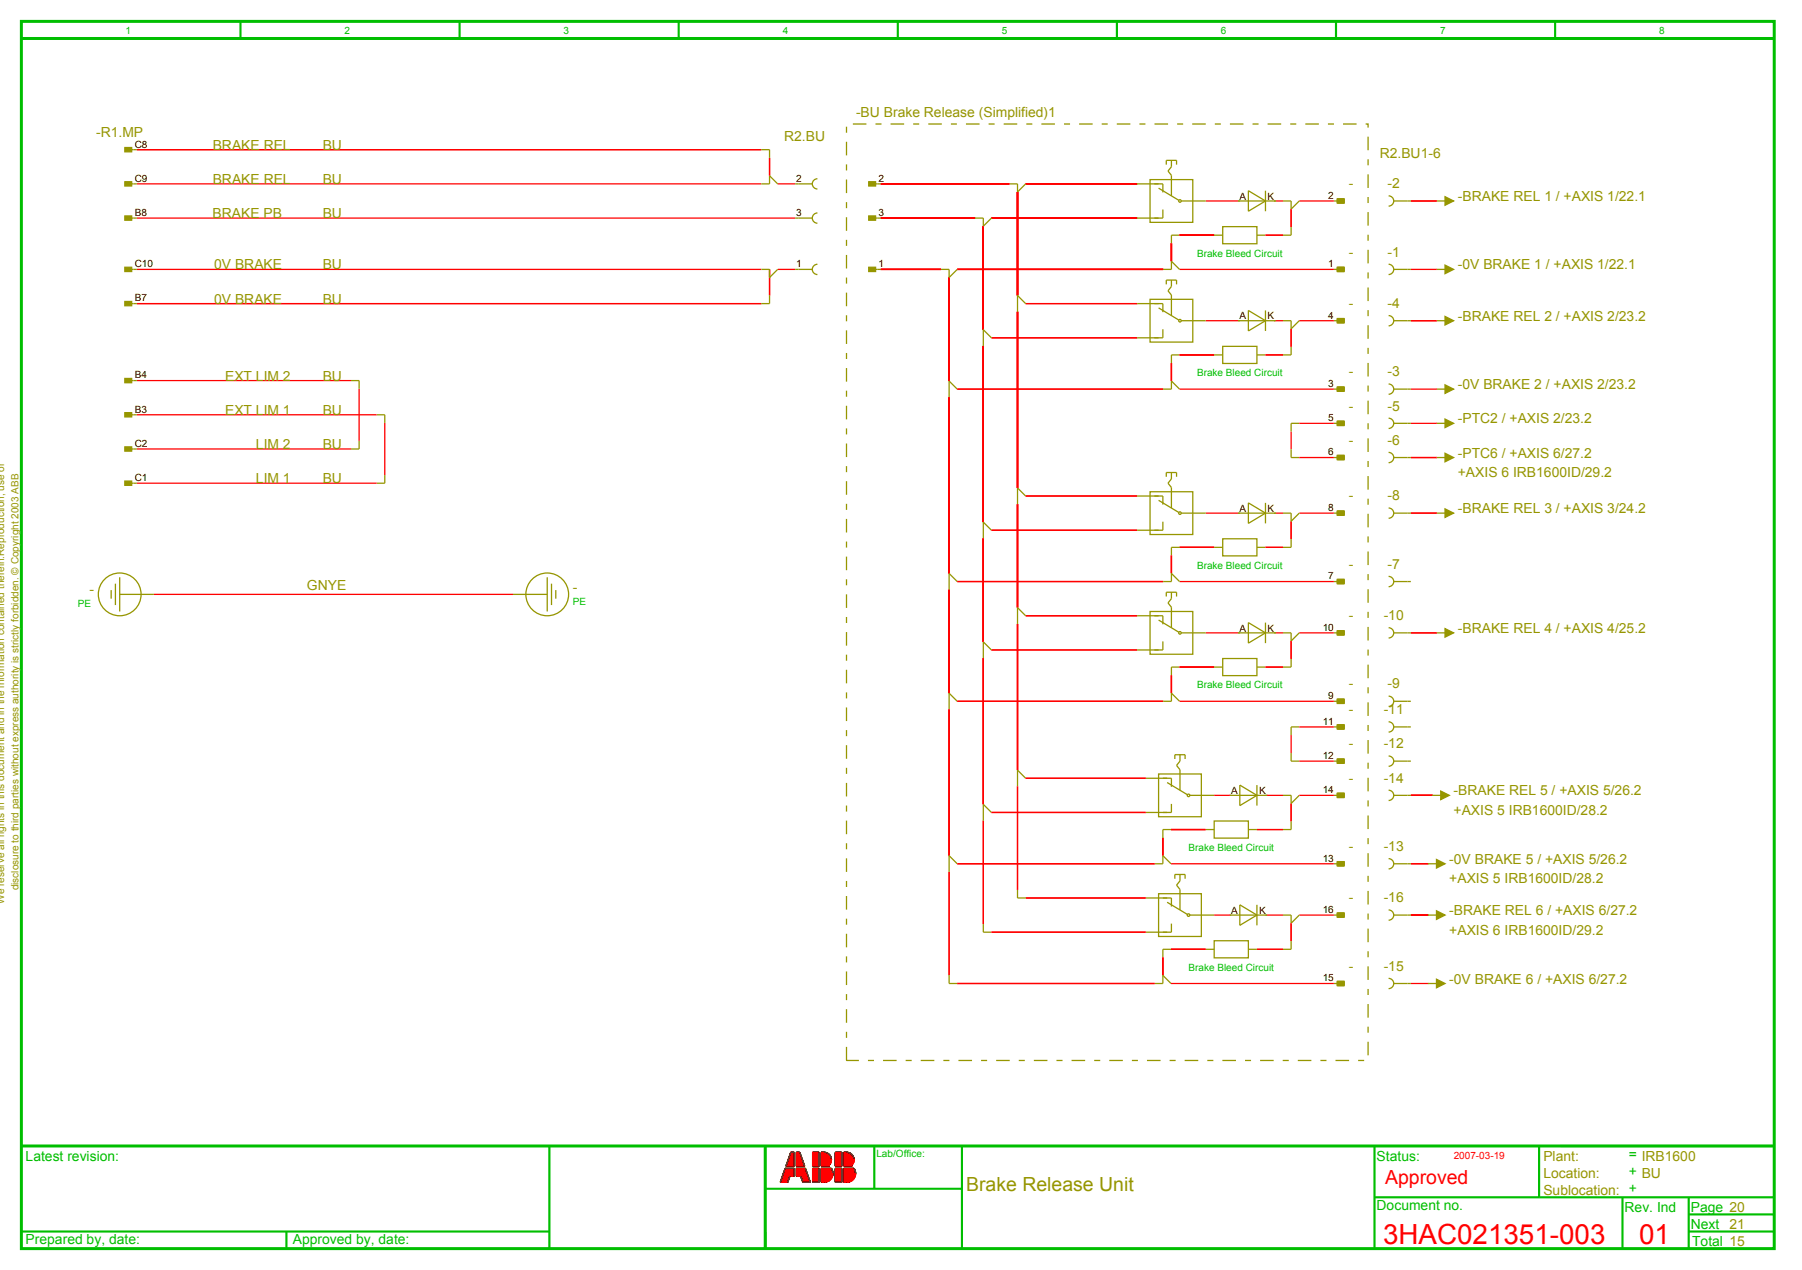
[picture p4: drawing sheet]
<svg xmlns="http://www.w3.org/2000/svg" width="421mm" height="297mm" viewBox="0 0 421 297" stroke-linecap="round" stroke-linejoin="round" font-family="sans-serif">
<path d="M5 5h410v287h-410zM5 9h410M5 268h410M179 268v24" fill="none" stroke="#00be00" stroke-width=".7" stroke-linecap="butt"/>
<g fill="none" stroke="#00be00" stroke-width=".5">
<path d="M56.2 5v4M107.5 5v4M158.7 5v4M210 5v4M261.2 5v4M312.5 5v4M363.7 5v4M128.5 268v24M179 278h46M204.5 268v10M225 268v24M321.5 268v24"/>
<path d="M360 268v12M365 268h50M5 288h123.5M67 288v4M179 288v4M321.5 280h93.5M379.5 280v12M395 288h20M395 280v12M395 284h20"/>
</g>
<g fill="none" stroke="#f00" stroke-width=".3">
<path d="M32 35h146.1M180 36.9v4.2M32 51h154M32 43h146.1M181.9 43h4.1M206 51h22.1M206 43h30.1M230 52.9v24.2M231.9 51h34.1M238 44.9v24.2M239.9 43h26.1M274 56.9v4.2"/>
<path d="M275.9 55h8.1M282 47h8M296 55h4.1M298 47h2.1M302 48.9v4.2M303.9 47h8.1M330 47h6.1M32 63h146.1M32 71h146.1M180 63v6.1M181.9 63h4.1M206 63h14.1"/>
<path d="M222 64.9v24.2M223.9 63h48.2M231.9 79h34.1M238 72.9v41.2M239.9 71h26.1M275.9 63h36.1M282 75h8M298 75h2.1M302 76.9v4.2M303.9 75h8.1M330 75h6.1M330 63h6.1"/>
<path d="M32 89h50.1M32 97h56.1M84 90.9v12.2M90 98.9v12.2M222 92.9v41.2M223.9 91h48.2M230 80.9v41.2M274 84.9v4.2M275.9 83h8.1M275.9 91h36.1M296 83h4.1M303.9 99h8.1"/>
<path d="M330 91h6.1M330 99h6.1M32 105h50.1M32 113h56.1M238 117.9v24.2M239.9 116h26.1M302 100.9v4.2M303.9 107h8.1M330 107h6.1M36 139h84M222 137.9v24.2M223.9 136h48.2"/>
<path d="M230 125.9v24.2M231.9 124h34.1M274 129.9v4.2M275.9 136h36.1M275.9 128h8.1M282 120h8M296 128h4.1M298 120h2.1M302 121.9v4.2M303.9 120h8.1M330 120h6.1M230 153.9v34.2"/>
<path d="M231.9 152h34.1M238 145.9v34.2M239.9 144h26.1M274 157.9v4.2M275.9 156h8.1M282 148h8M296 156h4.1M298 148h2.1M302 149.9v4.2M303.9 148h8.1M330 148h6.1M222 165.9v34.2"/>
<path d="M223.9 164h48.2M275.9 164h36.1M302 171.9v4.2M303.9 178h8.1M303.9 170h8.1M230 191.9v24.2M231.9 190h36.1M238 183.9v24.2M239.9 182h28.1M272 195.9v4.2M273.9 194h8.1M284 186h4"/>
<path d="M294 194h6.1M296 186h4.1M302 187.9v4.2M303.9 186h8.1M330 186h5.1M222 203.9v24.2M223.9 202h46.2M231.9 218h36.1M239.9 210h28.1M273.9 202h38.1M284 214h4M296 214h4.1"/>
<path d="M302 215.9v4.2M303.9 214h8.1M330 202h4.1M330 214h4.1M223.9 230h46.2M272 223.9v4.2M273.9 230h38.1M273.9 222h8.1M294 222h6.1M330 230h4.1M183.6 273.2h.1M183.7 273.2l-.1 .1"/>
<path d="M183.8 273.2l-.2 .2M183.9 273.2l-.4 .4M184 273.2l-.5 .5M184.1 273.2l-.7 .7M184.1 273.2l-.7 .8M184.2 273.2l-.9 .9M184.3 276.5h-.1M184.3 273.2l-1 1M184.3 276.3l-.1 .2M184.4 276.2l-.3 .3M184.4 273.2l-1.2 1.2M184.4 276l-.5 .5"/>
<path d="M184.5 275.9l-.6 .6M184.5 273.2l-1.3 1.3M184.5 275.8l-.7 .7M184.5 275.7l-.8 .8M184.6 273.2l-1.5 1.4M184.6 275.6l-.9 .9M184.6 275.5l-1 1M184.6 273.2l-1.5 1.5M184.7 275.3l-1.2 1.2M184.7 273.2l-1.6 1.6M184.7 275.2l-1.3 1.3M184.8 273.2l-1.8 1.7"/>
<path d="M184.9 273.2l-1.9 2M185 273.2l-2.1 2.1M185 269.4l-.1 .1M185.1 273.2l-2.2 2.2M185.1 269.4l-.2 .2M185.1 273.2l-2.3 2.3M185.2 269.4l-.3 .3M185.2 273.2l-2.4 2.4M185.3 273.2l-2.5 2.5M185.3 269.4l-.5 .5M185.4 269.4l-.7 .6M185.4 273.2l-2.7 2.7"/>
<path d="M185.4 269.4l-.7 .8M185.5 273.2l-2.8 2.8M185.5 269.4l-.8 .9M185.6 273.2l-3 2.9M185.6 269.4l-1 1M185.6 273.2l-3 3M185.7 269.4l-1.1 1.1M185.7 273.2l-3.2 3.2M185.8 273.2l-3.3 3.3 3.3-3.3M185.8 273.4l-3.1 3.1M185.8 273.5l-3.1 3M185.8 272.7h-.1"/>
<path d="M185.8 273.5l-3 3M185.8 272.5l-.2 .2M185.8 272.5l-.3 .2M185.8 273.6l-2.9 2.9M185.8 272.4l-.3 .3M185.8 273.7l-2.8 2.8M185.8 272.3l-.5 .4M185.8 272.2l-.5 .5M185.8 272.1l-.6 .6M185.8 272l-.7 .7M185.8 272l-.8 .7M185.8 273.9l-2.6 2.6"/>
<path d="M185.8 271.9l-.8 .8M185.8 271.8l-1 .9M185.8 271.7l-1 1M185.8 274l-2.5 2.5M185.8 271.6l-1.1 1.1M185.8 271.5l-1.2 1.2M185.8 274.1l-1 1M185.8 271.5l-1.3 1.2M185.8 274.2l-.9 .9M185.8 271.4l-1.3 1.3M185.8 271.3l-1.5 1.4M185.8 271.2l-1.5 1.5"/>
<path d="M185.8 274.4l-.7 .7M185.8 274.4l-.6 .7M185.8 274.5l-.6 .6M185.8 270.7l-2 2M185.8 270.8l-2 1.9M185.8 270.6l-1.9 1.9M185.8 274.6l-.5 .5M185.8 270.6l-1.9 1.8M185.8 274.7l-.4 .4M185.8 270.5l-1.9 1.8M185.8 270.9l-1.8 1.8M185.8 270.4l-1.8 1.8"/>
<path d="M185.8 270.3l-1.8 1.8M185.8 271l-1.7 1.7M185.8 270.2l-1.7 1.7M185.8 270.1l-1.7 1.7M185.8 270.1l-1.6 1.6M185.8 271.1l-1.6 1.6M185.8 270l-1.6 1.6M185.8 269.9l-1.5 1.6M185.8 269.8l-1.5 1.5M185.8 269.7l-1.4 1.4M185.8 269.6l-1.4 1.4M185.8 269.6l-1.4 1.3"/>
<path d="M185.8 269.5l-1.3 1.3M185.8 269.4l-1.3 1.3M185.8 274.8l-.3 .3M185.8 274.9l-.2 .2M185.8 272.6l-.1 .1M185.8 275l-.1 .1M185.8 275.1h.1M186.3 272.6l1.4-1.4-1.4 1.4M186.3 271.2l1.1-1-1.1 1.2M186.3 270.5l.9-.9-.9 1M186.3 269.4h.1M186.3 273.2v.1"/>
<path d="M186.4 269.4l-.1 .1M186.4 273.2l-.1 .1M186.4 269.4l-.1 .2M186.5 273.2l-.2 .2M186.5 275.1l1.9-1.9-1.8 1.9M186.5 269.4l-.2 .3M186.5 273.2l-.2 .3M186.6 269.4l-.3 .3M186.6 273.2l-.3 .3M186.7 273.2l-.4 .4M186.7 269.4l-.4 .5M186.8 273.2l-.5 .5"/>
<path d="M186.8 269.4l-.5 .5M186.9 269.4l-.6 .6M186.9 273.2l-.6 .6M186.9 269.4l-.6 .7M187 273.2l-.7 .7M187 269.4l-.7 .7M187 273.2l-.7 .8M187.1 269.4l-.8 .8M187.1 269.5l-.8 .9M187.1 273.2l-.8 .8M187.1 275.1l1.5-1.5-1.4 1.5M187.1 269.6l-.8 .8"/>
<path d="M187.2 273.2l-.9 .9M187.2 269.7l-.9 .9M187.2 269.8l-.9 .9M187.2 269.8l-.9 1.1M187.3 269.9l-1 1M187.3 270l-1 1M187.3 270l-1 1.1M187.3 273.2l-1 1M187.3 270.1l-1 1M187.4 273.2l-1.1 1.1M187.4 270.3l-1.1 1.1M187.4 270.3l-1.1 1.2"/>
<path d="M187.4 270.4l-1.1 1.2M187.4 272.7l.6-.6-.5 .6M187.5 270.4l-1.2 1.2M187.5 273.2l-1.2 1.2M187.5 270.5l-1.2 1.2M187.5 270.6l-1.2 1.2M187.5 270.7l-1.2 1.2M187.5 273.2l-1.2 1.3M187.5 270.7l-1.2 1.3M187.6 270.8l-1.3 1.3M187.6 270.9l-1.3 1.3M187.6 273.2l-1.3 1.3"/>
<path d="M187.6 275.9l1.3-1.3-1.3 1.4M187.6 270.9l-1.3 1.4M187.7 271l-1.4 1.4M187.7 271.1l-1.4 1.4M187.7 273.2l-1.4 1.4M187.7 271.2l-1.4 1.5M187.7 271.3l-1.4 1.4M187.8 271.4l-1.3 1.3M187.8 276.5l1.3-1.3-1.3 1.3M187.8 273.2l-1.5 1.5M187.8 271.5l-1.2 1.2M187.8 271.5l-1.1 1.2"/>
<path d="M187.9 271.6l-1.2 1.1M187.9 271.7l-1.1 1M187.9 273.2l-1.6 1.6M187.9 271.8l-.9 .9M187.9 271.9l-.8 .8M188 273.2l-1.7 1.7M188 271.9l-.8 .8M188 272l-.8 .7M188 272l-.7 .7M188 273.2l-1.7 1.8M188.1 272.2l-.5 .5M188.1 272.3l-.4 .4"/>
<path d="M188.1 273.2l-1.8 1.8M188.2 272.4l-.3 .3M188.2 272.7h.1M188.2 272.5l-.3 .2M188.2 273.2l-1.9 1.9M188.2 272.5l-.2 .2M188.2 272.6l-.1 .1M188.3 273.2l-1.9 1.9M188.4 273.3l-1.8 1.8M188.5 273.3l-1.8 1.8M188.5 273.4l-1.7 1.7M188.5 273.5l-1.5 1.6"/>
<path d="M188.6 273.6l-1.5 1.5M188.6 273.7l-1.3 1.4M188.6 273.8l-1.3 1.4 1.4-1.3M188.7 274l-1.3 1.3M188.7 274.1l-1.3 1.3M188.8 274.2l-1.3 1.3M188.8 274.3l-1.3 1.3M188.8 274.4l-1.3 1.3 1.3-1.3M188.9 274.5l-1.3 1.3M188.9 274.5l-1.3 1.4M189 274.7l-1.4 1.4M189 274.8l-1.3 1.3"/>
<path d="M189 274.8l-1.3 1.4M189 274.9l-1.3 1.4M189.1 275l-1.4 1.3M189.1 275.1l-1.3 1.3M189.1 276.5l.4-.3-.3 .3M189.1 275.3l-1.2 1.2M189.2 275.4l-1.2 1.1M189.2 275.4l-1.1 1.1M189.2 275.5l-1 1M189.2 275.5l-.9 1M189.3 275.6l-1 .9M189.3 275.7l-.8 .8"/>
<path d="M189.3 275.8l-.7 .7M189.3 275.8l-.6 .7M189.4 275.9l-.6 .6M189.4 276.1l-.4 .4M189.5 276.3l-.3 .2M189.5 276.3l-.2 .2M189.5 276.4v.1M189.6 276.5h-.1M190.1 273.2h.1M190.2 269.4l-.1 .1M190.2 273.2l-.1 .1M190.3 269.4l-.2 .2"/>
<path d="M190.3 273.2l-.2 .2M190.4 273.2l-.3 .3M190.4 269.4l-.3 .3M190.5 269.4l-.4 .4M190.5 273.2l-.4 .4M190.6 273.2l-.5 .5M190.7 269.4l-.6 .6M190.7 269.4l-.6 .7M190.8 273.2l-.7 .7M190.8 269.4l-.7 .7M190.9 273.2l-.8 .7M190.9 269.4l-.8 .8"/>
<path d="M190.9 273.2l-.8 .8M191 269.4l-.9 .9M191 273.2l-.9 .9M191.1 273.2l-1 1M191.2 269.4l-1.1 1.1M191.2 269.4l-1.1 1.2M191.3 273.2l-1.2 1.2M191.3 269.4l-1.2 1.2M191.4 273.2l-1.3 1.2M191.4 269.4l-1.3 1.3M191.4 273.2l-1.3 1.3M191.5 269.4l-1.4 1.4"/>
<path d="M191.5 273.2l-1.4 1.4M191.6 273.2l-1.5 1.5M191.6 269.4l-1.5 1.5M191.6 269.4l-1.5 1.6M191.6 269.5l-1.5 1.5M191.6 269.6l-1.5 1.5M191.6 269.7l-1.5 1.5M191.6 269.7l-1.5 1.6M191.6 269.8l-1.5 1.6M191.6 269.9l-1.5 1.6M191.6 270l-1.5 1.5M191.6 270.1l-1.5 1.5"/>
<path d="M191.6 270.2l-1.5 1.5M191.6 270.2l-1.5 1.6M191.6 270.3l-1.5 1.6M191.6 270.4l-1.5 1.6M191.6 270.5l-1.5 1.5M191.6 270.6l-1.5 1.5M191.6 270.6l-1.5 1.6M191.6 270.7l-1.5 1.6M191.6 270.8l-1.5 1.6M191.6 270.9l-1.5 1.6M191.6 271l-1.5 1.5M191.6 271.1l-1.5 1.5"/>
<path d="M191.6 271.1l-1.5 1.6M191.6 271.2l-1.5 1.5M191.6 271.3l-1.4 1.4M191.6 271.4l-1.3 1.3M191.6 271.5l-1.2 1.2M191.6 271.6l-1.1 1.1M191.6 271.6l-1 1.1M191.6 271.7l-1 1M191.6 271.8l-.9 .9M191.6 271.9l-.8 .8M191.6 272l-.7 .7M191.6 272.1l-.6 .6"/>
<path d="M191.6 272.1l-.5 .6M191.6 272.2l-.5 .5M191.6 272.3l-.4 .4M191.6 272.4l-.3 .3M191.6 272.5l-.2 .2M191.6 272.6l-.1 .1M191.6 272.7h.1M191.6 273.3l-1.5 1.6M191.6 273.4l-1.5 1.5M191.6 273.5l-1.5 1.5M191.6 273.5l-1.5 1.6M191.6 273.6l-1.5 1.6"/>
<path d="M191.6 273.7l-1.5 1.6M191.6 273.8l-1.5 1.6M191.6 273.9l-1.5 1.5M191.6 274l-1.5 1.5M191.6 274l-1.5 1.6M191.6 274.2l-1.5 1.6M191.6 274.4l-1.5 1.5M191.6 274.1l-1.5 1.5M191.6 274.3l-1.5 1.6M191.6 274.5l-1.5 1.5M191.6 274.5l-1.5 1.6M191.6 274.6l-1.5 1.5"/>
<path d="M191.6 274.7l-1.5 1.6M191.6 274.8l-1.5 1.6M191.6 274.9l-1.5 1.5M191.6 275l-1.5 1.5M191.6 275l-1.4 1.5M191.6 275.1l-1.4 1.4M191.6 275.2l-1.3 1.3M191.6 275.3l-1.1 1.2M191.6 275.4l-1.1 1.1M191.6 275.5l-1 1M191.6 275.5l-.9 1M191.6 275.6l-.9 .9"/>
<path d="M191.6 275.7l-.8 .8M191.6 275.8l-.7 .7M191.6 275.9l-.6 .6M191.6 276l-.5 .5M191.6 276l-.4 .5M191.6 276.1l-.4 .4M191.6 276.2l-.3 .3M191.6 276.2l-.2 .3M191.6 276.3l-.2 .2M191.6 276.4l-.1 .1M191.6 276.4v.1M192.1 270.5l1.1-1-1.1 1.1"/>
<path d="M192.1 271.1l1.5-1.5-1.5 1.6M192.1 271.4l1.7-1.7-1.7 1.7M192.1 272.2l2.1-2.1-2.1 2.3M192.1 272.5l2.2-2.2-2.2 2.3M192.1 273.2h.1M192.2 269.4l-.1 .1M192.3 273.2l-.2 .2M192.3 269.4l-.2 .2M192.4 269.4l-.3 .3M192.4 273.2l-.3 .3M192.5 273.2l-.4 .4M192.6 273.2l-.5 .4"/>
<path d="M192.6 269.4l-.5 .5M192.7 269.4l-.6 .6M192.7 273.2l-.6 .6M192.8 273.2l-.7 .6M192.8 269.4l-.7 .7M192.8 273.2l-.7 .7M192.9 269.4l-.8 .8M192.9 273.2l-.8 .8M193 273.2l-.9 .9M193.1 269.4l-1 1M193.1 269.5l-1 1M193.2 273.2l-1.1 1.1"/>
<path d="M193.3 273.2l-1.2 1.1M193.3 269.5l-1.2 1.2M193.3 273.2l-1.2 1.2M193.4 273.2l-1.3 1.3M193.4 269.5l-1.3 1.4M193.5 273.2l-1.4 1.4M193.5 269.6l-1.4 1.3M193.5 269.6l-1.4 1.4M193.7 269.7l-1.6 1.5M193.7 273.2l-1.6 1.6M193.8 273.2l-1.7 1.6M193.8 273.2l-1.7 1.7"/>
<path d="M193.8 269.8l-1.7 1.7M193.9 269.8l-1.8 1.8M193.9 272.6l-.2 .1M193.9 273.2l-1.8 1.8M193.9 269.8l-1.8 1.9M193.9 272.6l-.1 .1M194 269.9l-1.9 1.8M194 273.2l-1.9 1.8M194 272.6l-.1 .1M194 269.9l-1.9 2M194 272.7h.1M194 273.2l-1.9 1.9"/>
<path d="M194.1 272.7h-.1M194.1 270l-2 1.9M194.1 272.7h.1M194.1 270l-2 2M194.1 270.1l-2 2M194.2 270.1l-2.1 2M194.2 273.2l-2.1 2.1M194.3 273.2l-2.2 2.1M194.3 270.3l-2.2 2.1M194.3 273.2l-2.2 2.2M194.4 270.4l-2.3 2.2M194.4 272l-.8 .7"/>
<path d="M194.4 270.5l-2.3 2.2M194.4 275.7l-.3 .3M194.4 273.2l-2.3 2.3M194.4 270.5l-2.2 2.2M194.4 271.8l-.9 .9M194.4 270.6l-2.1 2.1M194.5 271.7l-1 1M194.5 270.7l-2.1 2M194.5 273.2l-2.4 2.3M194.5 270.7l-2 2M194.5 271.6l-1.1 1.1M194.5 270.8l-2 1.9"/>
<path d="M194.5 270.8l-1.9 1.9M194.5 271.5l-1.2 1.2M194.5 270.9l-1.8 1.8M194.5 271.4l-1.3 1.3M194.5 271l-1.7 1.7M194.5 271.1l-1.6 1.6M194.5 271.3l-1.4 1.4M194.5 273.2l-2.4 2.4M194.5 271.1l-1.5 1.6M194.5 271.2l-1.5 1.5M194.6 273.2l-2.5 2.6M194.6 275.5l-.7 .7"/>
<path d="M194.6 273.3l-2.5 2.5M194.6 273.4l-2.5 2.5M194.7 273.4l-2.6 2.6M194.7 275.3l-1 1M194.7 273.5l-2.6 2.5M194.7 273.5l-2.6 2.6M194.7 275.2l-1.1 1.1M194.7 273.6l-2.6 2.7M194.8 273.7l-2.7 2.6M194.8 273.7l-2.7 2.7M194.8 275l-1.4 1.4M194.8 273.8l-2.7 2.7"/>
<path d="M194.8 274.9l-1.5 1.5M194.8 273.9l-2.6 2.6M194.8 273.9l-2.5 2.6M194.8 274.8l-1.6 1.7M194.9 274.7l-1.8 1.8M194.9 274.1l-2.5 2.4M194.9 274.1l-2.4 2.4M194.9 274.6l-1.9 1.9M194.9 274.2l-2.3 2.3M194.9 274.5l-2 2M194.9 274.3l-2.3 2.2M194.9 274.3l-2.2 2.2"/>
<path d="M194.9 274.4l-2.1 2.1M195.5 273.2h-.1M195.5 269.4l-.1 .1M195.5 273.2l-.1 .1M195.6 269.4l-.2 .2M195.7 273.2l-.3 .2M195.7 269.4l-.3 .3M195.7 273.2l-.3 .3M195.8 269.4l-.4 .4M195.8 273.2l-.4 .4M195.9 273.2l-.5 .5M195.9 269.4l-.5 .5"/>
<path d="M196 273.2l-.6 .6M196.1 269.4l-.7 .6M196.1 269.4l-.7 .7M196.2 273.2l-.8 .7M196.2 269.4l-.8 .8M196.2 273.2l-.8 .8M196.3 269.4l-.9 .9M196.3 273.2l-.9 .9M196.4 273.2l-1 .9M196.4 269.4l-1 1M196.4 273.2l-1 1M196.5 273.2l-1.1 1.1"/>
<path d="M196.5 269.4l-1.1 1.1M196.6 269.4l-1.2 1.2M196.7 273.2l-1.3 1.2M196.7 269.4l-1.3 1.3M196.7 273.2l-1.3 1.3M196.8 269.4l-1.4 1.4M196.8 273.2l-1.4 1.4M196.9 273.2l-1.5 1.4M196.9 273.2l-1.5 1.5M197 269.4l-1.6 1.6M197 269.5l-1.6 1.5M197 269.6l-1.6 1.5"/>
<path d="M197 269.6l-1.6 1.6M197 269.7l-1.6 1.5M197 269.8l-1.6 1.5M197 269.9l-1.6 1.6M197 270l-1.6 1.5M197 270.1l-1.6 1.5M197 270.1l-1.6 1.6M197 270.2l-1.6 1.5M197 270.3l-1.6 1.5M197 270.4l-1.6 1.6M197 270.5l-1.6 1.5M197 270.6l-1.6 1.5"/>
<path d="M197 270.6l-1.6 1.6M197 270.7l-1.6 1.5M197 270.8l-1.6 1.5M197 270.8l-1.6 1.7M197 271l-1.6 1.5M197 271.1l-1.6 1.5M197 271.1l-1.6 1.6M197 271.2l-1.6 1.5M197 271.3l-1.5 1.4M197 271.3l-1.4 1.4M197 271.5l-1.3 1.2M197 271.6l-1.2 1.1"/>
<path d="M197 271.6l-1.1 1.1M197 271.7l-1.1 1M197 271.8l-1 .9M197 271.8l-.9 .9M197 272l-.8 .7M197 272l-.7 .7M197 272.1l-.6 .6M197 272.2l-.6 .5M197 272.3l-.5 .4M197 272.3l-.4 .4M197 272.5l-.3 .2M197 272.7h-.1"/>
<path d="M197 273.3l-1.6 1.5M197 273.3l-1.6 1.6M197 273.5l-1.6 1.5M197 273.5l-1.6 1.6M197 273.6l-1.6 1.5M197 273.7l-1.6 1.5M197 273.7l-1.6 1.7M197 273.9l-1.6 1.5M197 274l-1.6 1.5M197 274l-1.6 1.6M197 274.1l-1.6 1.5M197 274.2l-1.6 1.5"/>
<path d="M197 274.2l-1.6 1.6M197 274.4l-1.6 1.5M197 274.5l-1.6 1.5M197 274.5l-1.6 1.6M197 274.6l-1.6 1.5M197 274.7l-1.6 1.5M197 274.7l-1.6 1.6M197 274.9l-1.6 1.5M197 274.9l-1.6 1.6M197 275l-1.5 1.5M197 275.1l-1.5 1.4M197 275.2l-1.4 1.3"/>
<path d="M197 275.2l-1.3 1.3M197 275.4l-1.2 1.1M197 275.4l-1.1 1.1M197 275.5l-1 1M197 275.6l-1 .9M197 275.7l-.9 .8M197 275.7l-.8 .8M197 275.9l-.7 .6M197 275.9l-.6 .6M197 276l-.5 .5M197 276.1l-.5 .4M197 276.2l-.4 .3"/>
<path d="M197 276.2l-.3 .3M197 272.5l-.2 .2M197 276.4l-.2 .1M197 272.6l-.2 .1M197 276.4l-.1 .1M197.4 272.2l2.1-2.1-2.1 2.2M197.4 275.7l2.5-2.5-2.5 2.6M197.4 276l2.6-2.6-2.6 2.6M197.4 273.2h.1M197.5 269.4l-.1 .1M197.5 273.2l-.1 .1M197.6 273.2l-.2 .1"/>
<path d="M197.6 269.4l-.2 .2M197.6 273.2l-.2 .2M197.7 269.4l-.3 .3M197.7 273.2l-.3 .3M197.8 269.4l-.4 .3M197.8 273.2l-.4 .4M197.8 269.4l-.4 .4M197.9 273.2l-.5 .4M197.9 273.2l-.5 .5M198 269.4l-.6 .5M198 269.4l-.6 .6M198.1 273.2l-.7 .6"/>
<path d="M198.1 269.4l-.7 .7M198.1 273.2l-.7 .7M198.2 269.4l-.8 .8M198.2 273.2l-.8 .8M198.3 273.2l-.9 .8M198.3 269.4l-.9 .9M198.4 273.2l-1 .9M198.4 273.2l-1 1M198.4 269.4l-1 1M198.5 269.5l-1.1 1M198.5 269.5l-1.1 1.1M198.6 273.2l-1.2 1.1"/>
<path d="M198.6 269.5l-1.2 1.2M198.6 273.2l-1.2 1.2M198.7 269.5l-1.3 1.3M198.7 273.2l-1.3 1.3M198.8 273.2l-1.4 1.3M198.8 269.6l-1.4 1.3M198.8 273.2l-1.4 1.4M198.8 269.6l-1.4 1.4M198.9 269.6l-1.5 1.5M198.9 273.2l-1.5 1.5M199 269.7l-1.6 1.5M199 269.7l-1.6 1.6"/>
<path d="M199.1 273.2l-1.7 1.6M199.1 269.7l-1.7 1.7M199.1 273.2l-1.7 1.7M199.2 269.8l-1.8 1.7M199.2 269.8l-1.8 1.8M199.2 272.6l-.2 .1M199.2 273.2l-1.8 1.8M199.2 272.6l-.1 .1M199.3 272.7h.1M199.3 269.9l-1.9 1.8M199.3 273.2l-1.9 1.8M199.3 272.6l-.1 .1"/>
<path d="M199.3 269.9l-1.9 1.9M199.3 269.9l-1.9 2M199.3 273.2l-1.9 1.9M199.4 272.7h.1M199.4 270l-2 2M199.4 273.2l-2 2M199.4 272.3l-.2 .2M199.4 270.1l-2 2M199.5 270.1l-2.1 2M199.6 273.2l-2.2 2.1M199.6 270.2l-2.2 2.2M199.6 272.1l-.6 .6"/>
<path d="M199.6 270.3l-2.2 2.2M199.6 273.2l-2.2 2.2M199.6 270.4l-2.2 2.2M199.7 270.4l-2.3 2.2M199.7 271.9l-.8 .8M199.7 270.4l-2.3 2.3M199.7 273.2l-2.3 2.3M199.7 270.5l-2.2 2.2M199.7 270.5l-2.1 2.2M199.7 271.8l-.9 .9M199.8 275.7l-.4 .4M199.8 273.2l-2.4 2.3"/>
<path d="M199.8 270.6l-2.1 2.1M199.8 271.7l-1 1M199.8 270.7l-2 2M199.8 270.8l-2 1.9M199.8 271.6l-1.1 1.1M199.8 270.8l-1.9 1.9M199.8 271.5l-1.2 1.2M199.8 270.9l-1.8 1.8M199.8 270.9l-1.7 1.8M199.8 273.2l-2.4 2.4M199.8 271.4l-1.3 1.3M199.8 271.1l-1.6 1.6"/>
<path d="M199.8 271.3l-1.4 1.4M199.8 271.1l-1.5 1.6M199.9 271.2l-1.6 1.5M199.9 275.5l-.7 .7M200 273.4l-2.6 2.5M200 275.3l-1 1M200 273.5l-2.6 2.6M200 273.6l-2.6 2.6M200.1 273.6l-2.7 2.7M200.1 275.1l-1.3 1.3M200.1 273.7l-2.7 2.7M200.1 273.8l-2.7 2.7"/>
<path d="M200.1 275l-1.4 1.4M200.1 273.8l-2.6 2.7M200.1 273.9l-2.6 2.6M200.1 274.9l-1.5 1.5M200.2 273.9l-2.6 2.6M200.2 274.8l-1.7 1.7M200.2 274l-2.5 2.5M200.2 274.7l-1.8 1.8M200.2 274.1l-2.4 2.4M200.2 274.6l-1.9 1.9M200.2 274.2l-2.3 2.3M200.2 274.3l-2.2 2.2"/>
<path d="M200.2 274.5l-2 2M200.2 274.4l-2.1 2.1"/>
</g>
<g fill="none" stroke="#000" stroke-width=".3">
<path d="M183.6 273.2h2.2v1.9h-1l-.5 1.4h-1.8zM185 269.5h.8v3.2h-2zM186.3 273.2h2.1l1.1 3.3h-1.7l-.5-1.4h-1zM186.3 269.5h.8l1.1 3.2h-1.9zM190.1 273.2h1.5v3.3h-1.5zM190.1 269.5h1.5v3.2h-1.5zM193.8 272.6l.2 .1h-1.9v-3.2a1.83 1.83 0 0 1 2.1 .8 1.83 1.83 0 0 1-.4 2.3M194.5 273.2h-2.4v3.3a2.19 2.19 0 0 0 2.3-.8 2.19 2.19 0 0 0 .1-2.5M195.4 273.2h1.5v3.3h-1.5zM195.4 269.5h1.5v3.2h-1.5zM197.4 270.2h.6M197.4 269.5a1.83 1.83 0 0 1 2.1 .8 1.83 1.83 0 0 1-.4 2.3l.2 .1h-1.9z"/>
<path d="M199.8 273.2h-2.4v3.3a2.19 2.19 0 0 0 2.3-.8 2.19 2.19 0 0 0 .1-2.5"/>
</g>
<g fill="none" stroke="#969600" stroke-width=".3">
<path d="M30.8 35h1.2M178.1 35h1.9v1.9M272.8 38.5v-1h2.4v1M274 37.5v1.5l-.8 1 .8 1v4.8M30.8 51h1.2M30.8 43h1.2M178.1 43h1.9v-1.9l1.9 1.9M186 51h4M186 43h4M191.2 49.8a1.2 1.2 0 0 0-1.2 1.2 1.2 1.2 0 0 0 1.2 1.2M191.2 41.8a1.2 1.2 0 0 0-1.2 1.2 1.2 1.2 0 0 0 1.2 1.2M204.8 51h1.2"/>
<path d="M204.8 43h1.2M228.1 51h1.9v1.9l1.9-1.9M236.1 43h1.9v1.9l1.9-1.9M266 43h6v2M269 42h10v10h-10zM271 44l4.7 2.9M272 49v2h-6M275.9 55h-1.9v1.9M276.3 47h5.7M284 55h2M286 53h8v4h-8zM289.6 47h8.8"/>
<path d="M292 44.6l4 2.4-4 2.4zM294 55h2M296 44.6v4.8M300.1 47h1.9v1.9l1.9-1.9M302 53.1v1.9h-1.9M312 47h.8M312.8 46.5h1.6v1h-1.6zM324.8 45.8a1.2 1.2 0 0 1 1.2 1.2 1.2 1.2 0 0 1-1.2 1.2M326 47h4M336 47h3M30.8 63h1.2M30.8 71h1.2"/>
<path d="M178.1 63h1.9v1.9l1.9-1.9M180 69.1v1.9h-1.9M186 63h4M191.2 61.8a1.2 1.2 0 0 0-1.2 1.2 1.2 1.2 0 0 0 1.2 1.2M204.8 63h1.2M220.1 63h1.9v1.9l1.9-1.9M231.9 79l-1.9-1.9v3.8M239.9 71l-1.9-1.9v3.8M266 71h6v2M269 70h10v10h-10zM271 72l4.7 2.9M272 77v2h-6"/>
<path d="M272.1 63h1.9v-1.9l1.9 1.9M272.8 66.5v-1h2.4v1M274 65.5v1.5l-.8 1 .8 1v4.8M276.3 75h5.7M289.6 75h8.8M292 72.6l4 2.4-4 2.4zM296 72.6v4.8M300.1 75h1.9v1.9l1.9-1.9M312 63h.8M312 75h.8M312.8 62.5h1.6v1h-1.6zM312.8 74.5h1.6v1h-1.6z"/>
<path d="M324.8 61.8a1.2 1.2 0 0 1 1.2 1.2 1.2 1.2 0 0 1-1.2 1.2M324.8 73.8a1.2 1.2 0 0 1 1.2 1.2 1.2 1.2 0 0 1-1.2 1.2M326 63h4M326 75h4M336 63h3M336 75h3M30.8 89h1.2M30.8 97h1.2M82.1 89h1.9v1.9M88.1 97h1.9v1.9M223.9 91l-1.9-1.9v3.8M272.1 91h1.9v-1.9l1.9 1.9"/>
<path d="M275.9 83h-1.9v1.9M284 83h2M286 81h8v4h-8zM294 83h2M302 81.1v1.9h-1.9M303.9 99h-1.9v1.9M312 91h.8M312 99h.8M312.8 90.5h1.6v1h-1.6zM312.8 98.5h1.6v1h-1.6zM324.8 89.8a1.2 1.2 0 0 1 1.2 1.2 1.2 1.2 0 0 1-1.2 1.2M324.8 97.8a1.2 1.2 0 0 1 1.2 1.2 1.2 1.2 0 0 1-1.2 1.2"/>
<path d="M326 91h4M326 99h4M336 91h3M336 99h3M30.8 105h1.2M30.8 113h1.2M84 103.1v1.9h-1.9M90 111.1v1.9h-1.9M239.9 116l-1.9-1.9v3.8M266 116h6v2M269 115h10v10h-10zM271 117l4.7 2.9"/>
<path d="M272.8 111.5v-1h2.4v1M274 110.5v1.5l-.8 1 .8 1v4.8M292 117.6l4 2.4-4 2.4zM296 117.6v4.8M302 105.1v1.9h1.9M312 107h.8M312.8 106.5h1.6v1h-1.6zM312.8 119.5h1.6v1h-1.6zM324.8 105.8a1.2 1.2 0 0 1 1.2 1.2 1.2 1.2 0 0 1-1.2 1.2M324.8 118.8a1.2 1.2 0 0 1 1.2 1.2 1.2 1.2 0 0 1-1.2 1.2M326 107h4M336 107h3"/>
<path d="M26 138v2M27 136.5v5M28 135v8M28 139h8M120 139h8M128 135v8M129 136.5v5M130 138v2M223.9 136l-1.9-1.9v3.8M231.9 124l-1.9-1.9v3.8M272 122v2h-6M272.1 136h1.9v-1.9l1.9 1.9"/>
<path d="M272.8 139.5v-1h2.4v1M274 138.5v1.5l-.8 1 .8 1v4.8M275.9 128h-1.9v1.9M276.3 120h5.7M284 128h2M286 126h8v4h-8zM289.6 120h8.8M294 128h2M300.1 120h1.9v1.9l1.9-1.9M302 126.1v1.9h-1.9M312 136h.8M312 120h.8"/>
<path d="M312.8 135.5h1.6v1h-1.6zM324.8 134.8a1.2 1.2 0 0 1 1.2 1.2 1.2 1.2 0 0 1-1.2 1.2M326 136h4M326 120h4M336 120h3M231.9 152l-1.9-1.9v3.8M239.9 144l-1.9-1.9v3.8M266 144h6v2M269 143h10v10h-10zM271 145l4.7 2.9M272 150v2h-6M275.9 156h-1.9v1.9"/>
<path d="M276.3 148h5.7M284 156h2M286 154h8v4h-8zM289.6 148h8.8M292 145.6l4 2.4-4 2.4zM294 156h2M296 145.6v4.8M300.1 148h1.9v1.9l1.9-1.9M302 154.1v1.9h-1.9M312 148h.8M312.8 147.5h1.6v1h-1.6zM324.8 146.8a1.2 1.2 0 0 1 1.2 1.2 1.2 1.2 0 0 1-1.2 1.2"/>
<path d="M326 148h4M336 148h3M223.9 164l-1.9-1.9v3.8M272.1 164h1.9v-1.9l1.9 1.9M274.8 177.5v-1h2.4v1M276 176.5v1.5l-.8 1 .8 1v4.8M302 176.1v1.9h1.9M303.9 170h-1.9v1.9M312 164h.8M312 170h.8M312 178h.8M312.8 163.5h1.6v1h-1.6z"/>
<path d="M312.8 169.5h1.6v1h-1.6zM312.8 177.5h1.6v1h-1.6zM324.8 162.8a1.2 1.2 0 0 1 1.2 1.2 1.2 1.2 0 0 1-1.2 1.2M324.8 168.8a1.2 1.2 0 0 1 1.2 1.2 1.2 1.2 0 0 1-1.2 1.2M324.8 176.8a1.2 1.2 0 0 1 1.2 1.2 1.2 1.2 0 0 1-1.2 1.2M326 164h4M326 170h4M326 178h4M231.9 190l-1.9-1.9v3.8M239.9 182l-1.9-1.9v3.8M268 182h6v2M271 181h10v10h-10z"/>
<path d="M273 183l4.7 2.9M273.9 194h-1.9v1.9M274 188v2h-6M278.3 186h5.7M282 194h2M284 192h8v4h-8zM287.6 186h8.8M290 183.6l4 2.4-4 2.4zM292 194h2M294 183.6v4.8M300.1 186h1.9v1.9l1.9-1.9M302 192.1v1.9h-1.9"/>
<path d="M312 186h.8M312.8 185.5h1.6v1h-1.6zM324.8 184.8a1.2 1.2 0 0 1 1.2 1.2 1.2 1.2 0 0 1-1.2 1.2M326 186h4M335 186h3M223.9 202l-1.9-1.9v3.8M230 216.1v1.9h1.9M238 208.1v1.9h1.9M268 210h6v2M270.1 202h1.9v-1.9l1.9 1.9M271 209h10v10h-10zM273 211l4.7 2.9"/>
<path d="M274 216v2h-6M274.8 205.5v-1h2.4v1M276 204.5v1.5l-.8 1 .8 1v4.8M278.3 214h5.7M287.6 214h8.8M290 211.6l4 2.4-4 2.4zM294 211.6v4.8M300.1 214h1.9v1.9l1.9-1.9M312 202h.8M312 214h.8M312.8 201.5h1.6v1h-1.6zM312.8 213.5h1.6v1h-1.6z"/>
<path d="M324.8 200.8a1.2 1.2 0 0 1 1.2 1.2 1.2 1.2 0 0 1-1.2 1.2M324.8 212.8a1.2 1.2 0 0 1 1.2 1.2 1.2 1.2 0 0 1-1.2 1.2M326 202h4M326 214h4M334 202h3M334 214h3M222 228.1v1.9h1.9M270.1 230h1.9v-1.9l1.9 1.9M273.9 222h-1.9v1.9M282 222h2M284 220h8v4h-8zM292 222h2"/>
<path d="M302 220.1v1.9h-1.9M312 230h.8M312.8 229.5h1.6v1h-1.6zM324.8 228.8a1.2 1.2 0 0 1 1.2 1.2 1.2 1.2 0 0 1-1.2 1.2M326 230h4M334 230h3"/>
<circle cx="276" cy="47" r=".3"/>
<circle cx="276" cy="75" r=".3"/>
<circle cx="28" cy="139" r="5"/>
<circle cx="128" cy="139" r="5"/>
<circle cx="276" cy="120" r=".3"/>
<circle cx="276" cy="148" r=".3"/>
<circle cx="278" cy="186" r=".3"/>
<circle cx="278" cy="214" r=".3"/>
</g>
<path d="M198 29h122v219h-122z" fill="none" stroke="#969600" stroke-width=".3" stroke-dasharray="3.2 2.1 1.4 2.1" stroke-linecap="butt"/>
<g fill="#969600" stroke="#969600" stroke-width=".3">
<path d="M203.2 42.5h1.6v1h-1.6z"/>
<path d="M203.2 50.5h1.6v1h-1.6z"/>
<path d="M203.2 62.5h1.6v1h-1.6z"/>
<path d="M29.2 50.5h1.6v1h-1.6z"/>
<path d="M29.2 34.5h1.6v1h-1.6z"/>
<path d="M29.2 42.5h1.6v1h-1.6z"/>
<path d="M29.2 62.5h1.6v1h-1.6z"/>
<path d="M29.2 70.5h1.6v1h-1.6z"/>
<path d="M29.2 88.5h1.6v1h-1.6z"/>
<path d="M29.2 96.5h1.6v1h-1.6z"/>
<path d="M29.2 104.5h1.6v1h-1.6z"/>
<path d="M29.2 112.5h1.6v1h-1.6z"/>
<path d="M312.8 46.5h1.6v1h-1.6z"/>
<path d="M312.8 74.5h1.6v1h-1.6z"/>
<path d="M312.8 62.5h1.6v1h-1.6z"/>
<path d="M312.8 90.5h1.6v1h-1.6z"/>
<path d="M312.8 119.5h1.6v1h-1.6z"/>
<path d="M312.8 135.5h1.6v1h-1.6z"/>
<path d="M312.8 147.5h1.6v1h-1.6z"/>
<path d="M312.8 163.5h1.6v1h-1.6z"/>
<path d="M312.8 185.5h1.6v1h-1.6z"/>
<path d="M312.8 201.5h1.6v1h-1.6z"/>
<path d="M312.8 213.5h1.6v1h-1.6z"/>
<path d="M312.8 229.5h1.6v1h-1.6z"/>
<path d="M312.8 98.5h1.6v1h-1.6z"/>
<path d="M312.8 106.5h1.6v1h-1.6z"/>
<path d="M312.8 169.5h1.6v1h-1.6z"/>
<path d="M312.8 177.5h1.6v1h-1.6z"/>
<path d="M338 46l2 1-2 1z"/>
<path d="M338 62l2 1-2 1z"/>
<path d="M338 74l2 1-2 1z"/>
<path d="M338 90l2 1-2 1z"/>
<path d="M338 119l2 1-2 1z"/>
<path d="M338 147l2 1-2 1z"/>
<path d="M338 98l2 1-2 1z"/>
<path d="M337 185l2 1-2 1z"/>
<path d="M336 213l2 1-2 1z"/>
<path d="M336 201l2 1-2 1z"/>
<path d="M336 229l2 1-2 1z"/>
<path d="M338 106l2 1-2 1z"/>
</g>
<g font-size="6.5" fill="#f00">
<text x="323.5" y="291">3HAC021351-003</text>
<text x="383.4" y="291">01</text>
</g>
<text font-size="4.5" fill="#969600" x="226" y="278.5">Brake Release Unit</text>
<text font-size="4.5" fill="#f00" x="324" y="277">Approved</text>
<g font-size="3.3" fill="#969600">
<text x="200.2" y="27.4">-BU Brake Release (Simplified)1</text>
<text x="22.5" y="32">-R1.MP</text>
<text x="49.8" y="35">BRAKE REL</text>
<text x="75.5" y="35">BU</text>
<text x="183.4" y="33">R2.BU</text>
<text x="322.7" y="37">R2.BU1-6</text>
<text x="49.8" y="43">BRAKE REL</text>
<text x="75.5" y="43">BU</text>
<text x="315.5" y="44">-</text>
<text x="324.6" y="44">-2</text>
<text x="341" y="47">-BRAKE REL 1 / +AXIS 1/22.1</text>
<text x="49.7" y="51">BRAKE PB</text>
<text x="75.5" y="51">BU</text>
<text x="50.1" y="63">0V BRAKE</text>
<text x="75.5" y="63">BU</text>
<text x="315.5" y="60">-</text>
<text x="324.6" y="60">-1</text>
<text x="341" y="63">-0V BRAKE 1 / +AXIS 1/22.1</text>
<text x="50.1" y="71">0V BRAKE</text>
<text x="75.5" y="71">BU</text>
<text x="315.5" y="72">-</text>
<text x="324.6" y="72">-4</text>
<text x="341" y="75">-BRAKE REL 2 / +AXIS 2/23.2</text>
<text x="52.6" y="89">EXT LIM 2</text>
<text x="75.5" y="89">BU</text>
<text x="315.5" y="88">-</text>
<text x="324.6" y="88">-3</text>
<text x="341" y="91">-0V BRAKE 2 / +AXIS 2/23.2</text>
<text x="52.6" y="97">EXT LIM 1</text>
<text x="75.5" y="97">BU</text>
<text x="315.5" y="96">-</text>
<text x="324.6" y="96">-5</text>
<text x="341" y="99">-PTC2 / +AXIS 2/23.2</text>
<text x="59.9" y="105">LIM 2</text>
<text x="75.5" y="105">BU</text>
<text x="315.5" y="104">-</text>
<text x="324.6" y="104">-6</text>
<text x="341" y="107">-PTC6 / +AXIS 6/27.2</text>
<text x="59.9" y="113">LIM 1</text>
<text x="75.5" y="113">BU</text>
<text x="341" y="111.6">+AXIS 6 IRB1600ID/29.2</text>
<text x="315.5" y="117">-</text>
<text x="324.6" y="117">-8</text>
<text x="341" y="120">-BRAKE REL 3 / +AXIS 3/24.2</text>
<text x="315.5" y="133">-</text>
<text x="324.6" y="133">-7</text>
<text x="20.9" y="139">-</text>
<text x="71.8" y="138">GNYE</text>
<text x="134" y="138.5">-</text>
<text x="315.5" y="145">-</text>
<text x="323.7" y="145">-10</text>
<text x="341" y="148">-BRAKE REL 4 / +AXIS 4/25.2</text>
<text x="315.5" y="161">-</text>
<text x="324.6" y="161">-9</text>
<text x="315.5" y="167">-</text>
<text x="323.7" y="167">-11</text>
<text x="315.5" y="175">-</text>
<text x="323.7" y="175">-12</text>
<text x="315.5" y="183">-</text>
<text x="323.7" y="183">-14</text>
<text x="340" y="186">-BRAKE REL 5 / +AXIS 5/26.2</text>
<text x="340" y="190.6">+AXIS 5 IRB1600ID/28.2</text>
<text x="315.5" y="199">-</text>
<text x="323.7" y="199">-13</text>
<text x="339" y="202">-0V BRAKE 5 / +AXIS 5/26.2</text>
<text x="339" y="206.6">+AXIS 5 IRB1600ID/28.2</text>
<text x="315.5" y="211">-</text>
<text x="323.7" y="211">-16</text>
<text x="339" y="214">-BRAKE REL 6 / +AXIS 6/27.2</text>
<text x="339" y="218.6">+AXIS 6 IRB1600ID/29.2</text>
<text x="315.5" y="227">-</text>
<text x="323.7" y="227">-15</text>
<text x="339" y="230">-0V BRAKE 6 / +AXIS 6/27.2</text>
<text x="361" y="275.5">Location:</text>
<text x="361" y="271.5">Plant:</text>
<text x="361" y="279.5">Sublocation: +</text>
<text x="404.5" y="287.5">21</text>
</g>
<g font-size="3.3" fill="#00be00">
<text x="6" y="271.5">Latest revision:</text>
<text x="322" y="271.5">Status:</text>
<text x="381" y="271">= IRB1600</text>
<text x="381" y="275">+ BU</text>
<text x="322" y="283">Document no.</text>
<text x="380" y="283.5">Rev. Ind</text>
<text x="395.5" y="283.5">Page 20</text>
<text x="395.5" y="287.5">Next</text>
<text x="6" y="291">Prepared by, date:</text>
<text x="68.5" y="291">Approved by, date:</text>
<text x="395.8" y="291.5">Total 15</text>
</g>
<g font-size="2.3" fill="#00be00">
<text x="29.3" y="8">1</text>
<text x="80.6" y="8">2</text>
<text x="131.8" y="8">3</text>
<text x="183.1" y="8">4</text>
<text x="234.3" y="8">5</text>
<text x="285.6" y="8">6</text>
<text x="336.8" y="8">7</text>
<text x="388.1" y="8">8</text>
<text x="280" y="60">Brake Bleed Circuit</text>
<text x="280" y="88">Brake Bleed Circuit</text>
<text x="280" y="133">Brake Bleed Circuit</text>
<text x="18.2" y="142">PE</text>
<text x="134" y="141.5">PE</text>
<text x="280" y="161">Brake Bleed Circuit</text>
<text x="278" y="199">Brake Bleed Circuit</text>
<text x="278" y="227">Brake Bleed Circuit</text>
<text x="205" y="270.5">Lab/Office:</text>
</g>
<g font-size="2.3">
<text x="31.5" y="34.5">C8</text>
<text x="31.5" y="42.5">C9</text>
<text x="186.2" y="42.5">2</text>
<text x="205.5" y="42.5">2</text>
<text x="289.9" y="46.7">A</text>
<text x="296.5" y="46.7">K</text>
<text x="310.7" y="46.5">2</text>
<text x="31.5" y="50.5">B8</text>
<text x="186.2" y="50.5">3</text>
<text x="205.5" y="50.5">3</text>
<text x="31.5" y="62.5">C10</text>
<text x="186.2" y="62.5">1</text>
<text x="205.5" y="62.5">1</text>
<text x="310.7" y="62.5">1</text>
<text x="31.5" y="70.5">B7</text>
<text x="289.9" y="74.7">A</text>
<text x="296.5" y="74.7">K</text>
<text x="310.7" y="74.5">4</text>
<text x="31.5" y="88.5">B4</text>
<text x="310.7" y="90.5">3</text>
<text x="31.5" y="96.5">B3</text>
<text x="310.7" y="98.5">5</text>
<text x="31.5" y="104.5">C2</text>
<text x="310.7" y="106.5">6</text>
<text x="31.5" y="112.5">C1</text>
<text x="289.9" y="119.7">A</text>
<text x="296.5" y="119.7">K</text>
<text x="310.7" y="119.5">8</text>
<text x="310.7" y="135.5">7</text>
<text x="289.9" y="147.7">A</text>
<text x="296.5" y="147.7">K</text>
<text x="309.4" y="147.5">10</text>
<text x="310.7" y="163.5">9</text>
<text x="309.4" y="169.5">11</text>
<text x="309.4" y="177.5">12</text>
<text x="287.9" y="185.7">A</text>
<text x="294.5" y="185.7">K</text>
<text x="309.4" y="185.5">14</text>
<text x="309.4" y="201.5">13</text>
<text x="287.9" y="213.7">A</text>
<text x="294.5" y="213.7">K</text>
<text x="309.4" y="213.5">16</text>
<text x="309.4" y="229.5">15</text>
</g>
<g font-size="2.3" fill="#969600">
<text x="4.3" y="208.2" transform="rotate(-90 4.3 208.2)">disclosure to third parties without express authority is strictly forbidden. © Copyright 2003 ABB</text>
<text x="1" y="211.4" transform="rotate(-90 1 211.4)">We reserve all rights in this document and in the information contained therein.Reproduction, use or</text>
</g>
<text font-size="2.3" fill="#f00" x="340" y="271">2007-03-19</text>
</svg>
